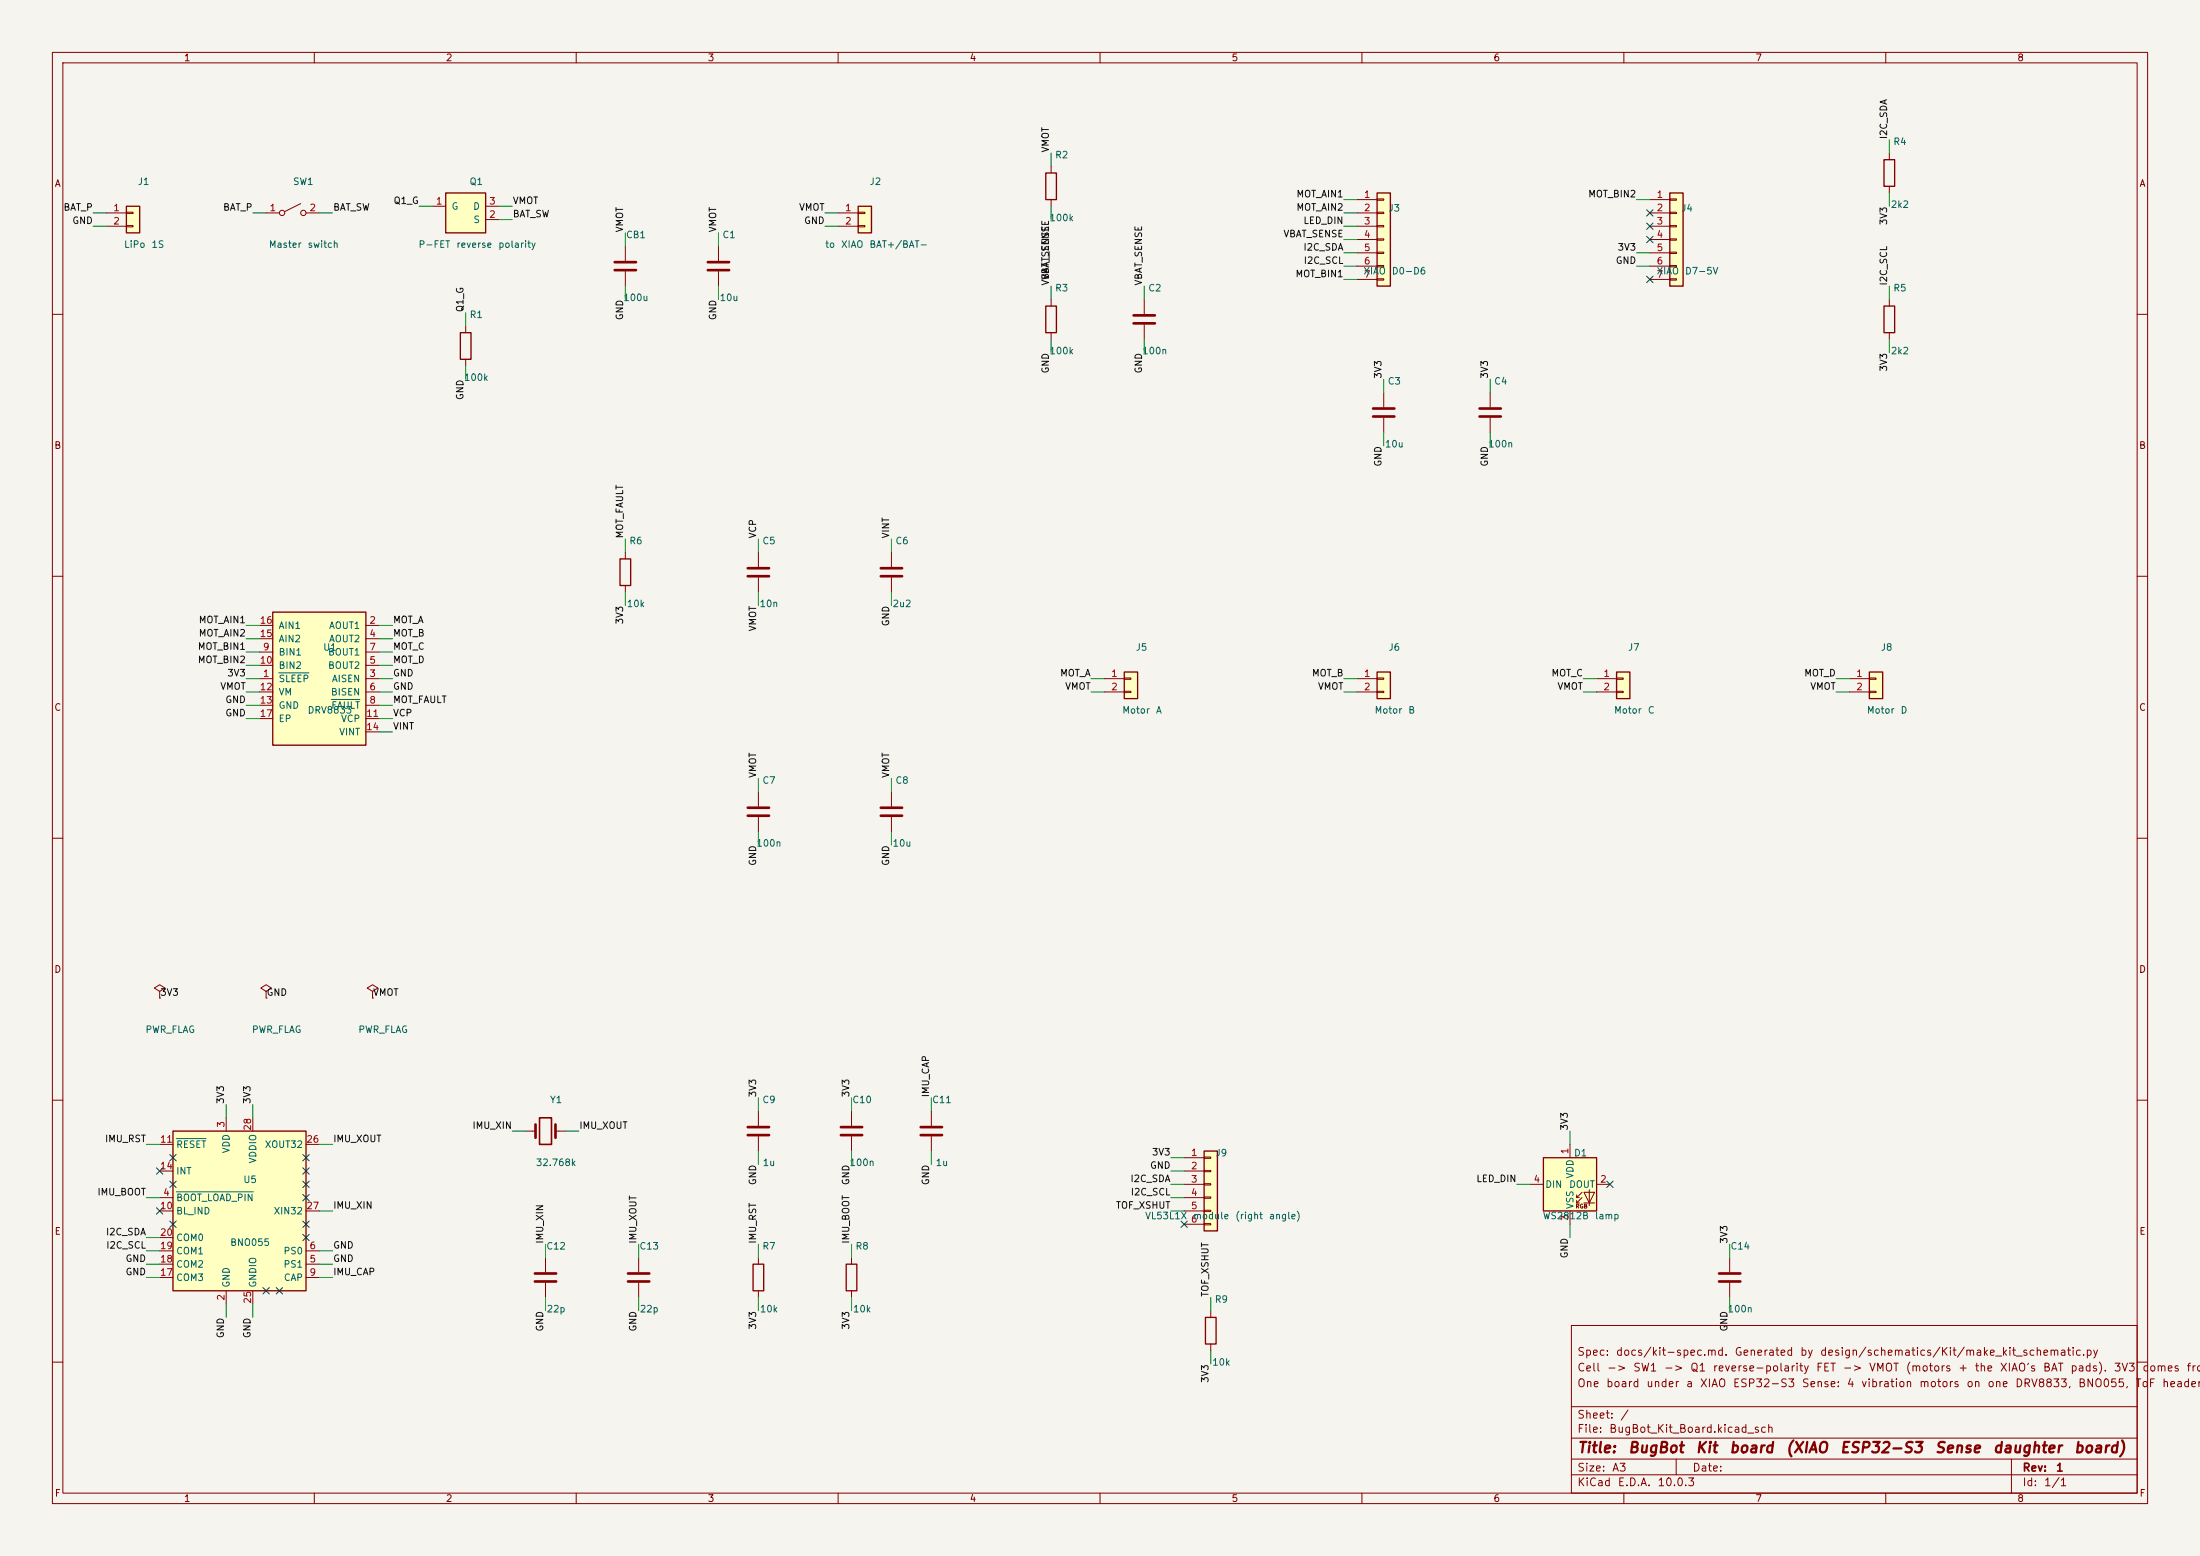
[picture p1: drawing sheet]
<svg xmlns="http://www.w3.org/2000/svg" width="420mm" height="297mm" viewBox="0 0 420 297" stroke-linecap="round" stroke-linejoin="round" font-family="sans-serif">
<path d="M0 0h420v297h-420z" fill="#f5f4ef" stroke="#f5f4ef" stroke-width=".19"/>
<g fill="none" stroke="#840000" stroke-width=".19">
<path d="M10 10h400v277h-400zM12 12h396v273h-396zM60 10v2M110 10v2M160 10v2M210 10v2M260 10v2M310 10v2M360 10v2M200.7 57.2v1.2M10 60h2M200.7 63.5v1.3"/>
<path d="M284.5 74.9v2.8M284.5 79.8v2.8M408 60h2M10 110h2M408 110h2M10 160h2M408 160h2M10 210h2M408 210h2M104.1 240v2.8M104.1 244.9v2.7M300 253h108v32h-108z"/>
<path d="M10 260h2M300 278.5h108M300 274.5h108M300 268.5h108M320 278.5v3M384 278.5v6.5M408 260h2M60 285v2M110 285v2M160 285v2M210 285v2M260 285v2"/>
<path d="M300 281.5h108M310 285v2M360 285v2"/>
</g>
<path d="M282.4 78h4.1M282.4 79.5h4.1M102.1 243.1h4.1M102.1 244.6h4.1" fill="none" stroke="#840000" stroke-width=".51"/>
<path d="M199.6 58.4h2.1v5.1h-2.1z" fill="none" stroke="#840000" stroke-width=".25"/>
<path d="M262.9 128.3h2.5v5.1h-2.5z" fill="#ffffc2"/>
<path d="M262.9 128.3h2.5v5.1h-2.5z" fill="none" stroke="#840000" stroke-width=".25"/>
<path d="M259.1 129.5h3.8M259.1 132.1h3.8M262.9 129.4h1.3v.3h-1.3zM262.9 132h1.3v.2h-1.3z" fill="none" stroke="#840000" stroke-width=".19"/>
<path d="M229.9 219.7h2.5v15.2h-2.5z" fill="#ffffc2"/>
<path d="M229.9 219.7h2.5v15.2h-2.5z" fill="none" stroke="#840000" stroke-width=".25"/>
<path d="M226.1 221h3.8M226.1 223.5h3.8M226.1 226.1h3.8M226.1 228.6h3.8M226.1 231.1h3.8M226.1 233.7h3.8M229.9 220.9h1.2v.2h-1.2zM229.9 223.4h1.2v.2h-1.2zM229.9 225.9h1.2v.3h-1.2zM229.9 228.5h1.2v.2h-1.2zM229.9 231h1.2v.3h-1.2zM229.9 233.6h1.2v.2h-1.2z" fill="none" stroke="#840000" stroke-width=".19"/>
<path d="M308.6 128.3h2.5v5.1h-2.5z" fill="#ffffc2"/>
<path d="M308.6 128.3h2.5v5.1h-2.5z" fill="none" stroke="#840000" stroke-width=".25"/>
<path d="M304.8 129.5h3.8M304.8 132.1h3.8M308.6 129.4h1.3v.3h-1.3zM308.6 132h1.3v.2h-1.3z" fill="none" stroke="#840000" stroke-width=".19"/>
<path d="M356.9 128.3h2.5v5.1h-2.5z" fill="#ffffc2"/>
<path d="M199.6 33h2.1v5.1h-2.1zM87.9 63.5h2v5.1h-2zM356.9 128.3h2.5v5.1h-2.5zM161.5 241.3h2.1v5.1h-2.1zM230.1 251.5h2.1v5h-2.1z" fill="none" stroke="#840000" stroke-width=".25"/>
<g fill="none" stroke="#840000" stroke-width=".19">
<path d="M200.7 31.8v1.2M200.7 38.1v1.3M119.4 47v2.8M119.4 51.8v2.8M218.4 57.2v2.7M88.9 62.2v1.3M88.9 68.6v1.3M218.4 62v2.8M170.2 105.4v2.8M170.2 110.2v2.8M353.1 129.5h3.8M353.1 132.1h3.8"/>
<path d="M356.9 129.4h1.2v.3h-1.2zM356.9 132h1.2v.2h-1.2zM144.8 151.1v2.8M144.8 156v2.8M170.2 151.1v2.8M170.2 156v2.8M71.1 189.2l1-.6-1-.6-1 .6 1 .6v1.3M71.1 190.5h.1M121.9 240v2.8M121.9 244.9v2.7M162.6 240v1.3M162.6 246.4v1.2"/>
<path d="M231.1 250.2v1.3M231.1 256.5v1.3"/>
</g>
<path d="M117.3 50h4.1M117.3 51.6h4.1M216.4 60.2h4.1M216.4 61.7h4.1M168.1 108.5h4.1M168.1 110h4.1M142.7 154.2h4.1M142.7 155.7h4.1M168.1 154.2h4.1M168.1 155.7h4.1M119.9 243.1h4.1M119.9 244.6h4.1" fill="none" stroke="#840000" stroke-width=".51"/>
<path d="M262.9 36.8h2.5v17.8h-2.5z" fill="#ffffc2"/>
<path d="M262.9 36.8h2.5v17.8h-2.5z" fill="none" stroke="#840000" stroke-width=".25"/>
<g fill="none" stroke="#840000" stroke-width=".19">
<path d="M259.1 38.1h3.8M262.9 38h1.3v.2h-1.3zM259.1 40.6h3.8M259.1 43.2h3.8M259.1 45.7h3.8M259.1 48.3h3.8M259.1 50.8h3.8M259.1 53.3h3.8M262.9 40.5h1.3v.3h-1.3zM262.9 43.1h1.3v.2h-1.3zM262.9 45.6h1.3v.2h-1.3zM262.9 48.1h1.3v.3h-1.3z"/>
<path d="M262.9 50.7h1.3v.2h-1.3zM262.9 53.2h1.3v.3h-1.3z"/>
</g>
<path d="M24.1 39.4h2.6v5.1h-2.6z" fill="#ffffc2"/>
<path d="M24.1 39.4h2.6v5.1h-2.6z" fill="none" stroke="#840000" stroke-width=".25"/>
<path d="M20.3 40.6h3.8M20.3 43.2h3.8M24.1 40.5h1.3v.3h-1.3zM24.1 43.1h1.3v.2h-1.3zM144.8 105.4v2.8M144.8 110.2v2.8M30.5 189.2l1-.6-1-.6-1 .6 1 .6v1.3M30.5 190.5h.1" fill="none" stroke="#840000" stroke-width=".19"/>
<path d="M142.7 108.5h4.1M142.7 110h4.1" fill="none" stroke="#840000" stroke-width=".51"/>
<path d="M163.8 39.4h2.6v5.1h-2.6z" fill="#ffffc2"/>
<path d="M163.8 39.4h2.6v5.1h-2.6z" fill="none" stroke="#840000" stroke-width=".25"/>
<path d="M160 40.6h3.8M160 43.2h3.8M163.8 40.5h1.3v.3h-1.3zM163.8 43.1h1.3v.2h-1.3z" fill="none" stroke="#840000" stroke-width=".19"/>
<path d="M318.8 36.8h2.5v17.8h-2.5z" fill="#ffffc2"/>
<path d="M318.8 36.8h2.5v17.8h-2.5z" fill="none" stroke="#840000" stroke-width=".25"/>
<g fill="none" stroke="#840000" stroke-width=".19">
<path d="M315 38.1h3.8M318.8 38h1.2v.2h-1.2zM315 40.6h3.8M315 43.2h3.8M315 45.7h3.8M315 48.3h3.8M315 50.8h3.8M315 53.3h3.8M318.8 40.5h1.2v.3h-1.2zM318.8 43.1h1.2v.2h-1.2zM318.8 45.6h1.2v.2h-1.2zM318.8 48.1h1.2v.3h-1.2z"/>
<path d="M318.8 50.7h1.2v.2h-1.2zM318.8 53.2h1.2v.3h-1.2z"/>
</g>
<path d="M294.6 221h10.2v10.1h-10.2z" fill="#ffffc2"/>
<g fill="none" stroke="#840000" stroke-width=".19">
<path d="M57.4 38.9l-3 1.5M50.8 40.6h2.5M58.4 40.6h2.6M50.8 189.2l1-.6-1-.6-1 .6 1 .6v1.3M50.8 190.5h.1M299.7 218.4v2.6M292.1 226.1h2.5M299.7 231.1v2.6M301 228.6h.5M301 229.6h.5M302 227.6l-1 1v-.5M302 228.6l-1 1v-.5"/>
<path d="M302.4 227.6h2l-1 2zM302.4 229.6h2M303.4 227.1v3M304.8 226.1h2.5"/>
<circle cx="53.8" cy="40.6" r=".51"/>
<circle cx="57.9" cy="40.6" r=".51"/>
</g>
<path d="M294.6 221h10.2v10.1h-10.2z" fill="none" stroke="#840000" stroke-width=".25"/>
<path d="M85.1 36.8h7.6v7.7h-7.6z" fill="#ffffc2"/>
<path d="M85.1 36.8h7.6v7.7h-7.6zM118.4 106.7h2v5.1h-2z" fill="none" stroke="#840000" stroke-width=".25"/>
<path d="M82.5 39.4h2.6M92.7 39.4h2.5M92.7 41.9h2.5M119.4 105.4v1.3M119.4 111.8v1.2M330.2 240v2.8M330.2 244.9v2.7" fill="none" stroke="#840000" stroke-width=".19"/>
<path d="M328.2 243.1h4M328.2 244.6h4" fill="none" stroke="#840000" stroke-width=".51"/>
<path d="M33 215.9h25.4v30.5h-25.4z" fill="#ffffc2"/>
<path d="M359.7 30.5h2v5.1h-2zM33 215.9h25.4v30.5h-25.4zM143.8 241.3h2v5.1h-2z" fill="none" stroke="#840000" stroke-width=".25"/>
<g fill="none" stroke="#840000" stroke-width=".19">
<path d="M360.7 29.2v1.3M360.7 35.6v1.2M137.2 47v2.8M137.2 51.8v2.8M30.5 218.4h2.5M43.2 213.4v2.5M48.3 213.4v2.5M58.4 218.4h2.6M144.8 212.1v2.8M144.8 216.9v2.8M177.8 212.1v2.8M177.8 216.9v2.8"/>
<path d="M30.5 228.6h2.5M30.5 238.8h2.5M30.5 231.1h2.5M30.5 223.5h2.5M30.5 236.2h2.5M58.4 238.8h2.6M58.4 231.1h2.6M30.5 241.3h2.5M30.5 243.8h2.5M43.2 246.4v2.5M48.3 246.4v2.5M58.4 241.3h2.6"/>
<path d="M58.4 243.8h2.6M144.8 240v1.3M144.8 246.4v1.2"/>
</g>
<path d="M33.7 217.3h5.6M33.7 227.5h14.7" fill="none" stroke="#006464" stroke-width=".19"/>
<path d="M135.1 50h4.1M135.1 51.6h4.1M142.7 215.1h4.1M142.7 216.7h4.1M175.8 215.1h4M175.8 216.7h4" fill="none" stroke="#840000" stroke-width=".51"/>
<path d="M214.6 128.3h2.6v5.1h-2.6z" fill="#ffffc2"/>
<path d="M214.6 128.3h2.6v5.1h-2.6z" fill="none" stroke="#840000" stroke-width=".25"/>
<path d="M210.8 129.5h3.8M210.8 132.1h3.8M214.6 129.4h1.3v.3h-1.3zM214.6 132h1.3v.2h-1.3z" fill="none" stroke="#840000" stroke-width=".19"/>
<path d="M52.1 116.8h17.7v25.4h-17.7z" fill="#ffffc2"/>
<path d="M359.7 58.4h2v5.1h-2zM52.1 116.8h17.7v25.4h-17.7z" fill="none" stroke="#840000" stroke-width=".25"/>
<g fill="none" stroke="#840000" stroke-width=".19">
<path d="M360.7 57.2v1.2M264.2 74.9v2.8M264.2 79.8v2.8M360.7 63.5v1.3M49.5 119.4h2.6M69.8 119.4h2.6M49.5 129.5h2.6M49.5 121.9h2.6M49.5 127h2.6M49.5 132.1h2.6M49.5 124.5h2.6M49.5 134.6h2.6"/>
<path d="M49.5 137.2h2.6M69.8 129.5h2.6M69.8 121.9h2.6M69.8 127h2.6M69.8 132.1h2.6M69.8 124.5h2.6M69.8 134.6h2.6M69.8 137.2h2.6M69.8 139.7h2.6M100.3 215.9h1.9M106 215.9h1.9M162.6 212.1v2.8"/>
<path d="M162.6 216.9v2.8"/>
</g>
<path d="M53.2 128.4h5.8M63.3 133.5h5.4" fill="none" stroke="#006464" stroke-width=".19"/>
<path d="M262.1 78h4.1M262.1 79.5h4.1M102.2 214.6v2.6M106 214.6v2.6M160.5 215.1h4.1M160.5 216.7h4.1" fill="none" stroke="#840000" stroke-width=".51"/>
<path d="M103 213.4h2.3v5h-2.3z" fill="none" stroke="#840000" stroke-width=".3"/>
<g fill="none" stroke="#009600" stroke-width=".19">
<path d="M80 39.4h2.5M95.2 39.4h2.6M200.7 29.2v2.6M200.7 39.4v2.5M256.5 38.1h2.6M312.4 38.1h2.6M360.7 26.7v2.5M360.7 36.8v2.6M17.8 40.6h2.5M17.8 43.2h2.5M48.3 40.6h2.5M61 40.6h2.5"/>
<path d="M88.9 59.7v2.5M95.2 41.9h2.6M119.4 44.5v2.5M119.4 54.6v2.6M137.2 44.5v2.5M137.2 54.6v2.6M157.5 40.6h2.5M157.5 43.2h2.5M200.7 54.6v2.6M218.4 54.6v2.6M256.5 40.6h2.6M256.5 48.3h2.6"/>
<path d="M256.5 50.8h2.6M256.5 43.2h2.6M256.5 45.7h2.6M256.5 53.3h2.6M312.4 48.3h2.6M312.4 50.8h2.6M360.7 54.6v2.6M88.9 69.9v2.5M200.7 64.8v2.5M218.4 64.8v2.5M264.2 72.4v2.5M284.5 72.4v2.5"/>
<path d="M360.7 64.8v2.5M264.2 82.6v2.5M284.5 82.6v2.5M47 119.4h2.5M72.4 119.4h2.5M119.4 102.9v2.5M119.4 113v2.6M144.8 102.9v2.5M144.8 113v2.6M170.2 102.9v2.5M170.2 113v2.6M47 129.5h2.5"/>
<path d="M47 132.1h2.5M47 127h2.5M47 124.5h2.5M47 121.9h2.5M47 134.6h2.5M47 137.2h2.5M72.4 129.5h2.5M72.4 132.1h2.5M72.4 139.7h2.5M72.4 127h2.5M72.4 124.5h2.5M72.4 121.9h2.5"/>
<path d="M72.4 134.6h2.5M72.4 137.2h2.5M208.3 129.5h2.5M208.3 132.1h2.5M256.5 129.5h2.6M256.5 132.1h2.6M302.3 129.5h2.5M302.3 132.1h2.5M350.5 129.5h2.6M350.5 132.1h2.6M144.8 148.6v2.5M144.8 158.8v2.5"/>
<path d="M170.2 148.6v2.5M170.2 158.8v2.5M27.9 218.4h2.6M43.2 210.8v2.6M48.3 210.8v2.6M61 218.4h2.5M97.8 215.9h2.5M107.9 215.9h2.6M144.8 209.6v2.5M144.8 219.7v2.5M162.6 209.6v2.5M162.6 219.7v2.5"/>
<path d="M177.8 209.6v2.5M177.8 219.7v2.5M299.7 215.9v2.5M27.9 228.6h2.6M27.9 238.8h2.6M27.9 236.2h2.6M61 231.1h2.5M61 238.8h2.5M104.1 237.5v2.5M121.9 237.5v2.5M144.8 237.5v2.5M162.6 237.5v2.5"/>
<path d="M223.5 221h2.6M223.5 223.5h2.6M223.5 228.6h2.6M223.5 231.1h2.6M223.5 226.1h2.6M289.6 226.1h2.5M299.7 233.7v2.5M330.2 237.5v2.5M27.9 241.3h2.6M27.9 243.8h2.6M43.2 248.9v2.6M48.3 248.9v2.6"/>
<path d="M61 241.3h2.5M61 243.8h2.5M104.1 247.6v2.6M121.9 247.6v2.6M144.8 247.6v2.6M162.6 247.6v2.6M231.1 247.6v2.6M231.1 257.8v2.5M330.2 247.6v2.6"/>
</g>
<g fill="none" stroke="#000084" stroke-width=".19">
<path d="M314.4 52.7l1.2 1.2M314.4 45.1l1.2 1.2M314.4 40l1.2 1.2M314.4 42.6l1.2 1.2M315.6 52.7l-1.2 1.2M315.6 45.1l-1.2 1.2M315.6 40l-1.2 1.2M315.6 42.6l-1.2 1.2M29.9 222.9l1.2 1.2M29.9 230.5l1.2 1.2M31.1 222.9l-1.2 1.2M31.1 230.5l-1.2 1.2"/>
<path d="M32.4 220.4l1.2 1.2M32.4 225.5l1.2 1.2M32.4 233.1l1.2 1.2M33.6 220.4l-1.2 1.2M33.6 225.5l-1.2 1.2M33.6 233.1l-1.2 1.2M57.8 220.4l1.2 1.2M57.8 222.9l1.2 1.2M57.8 225.5l1.2 1.2M57.8 228l1.2 1.2M57.8 233.1l1.2 1.2M57.8 235.6l1.2 1.2"/>
<path d="M59 220.4l-1.2 1.2M59 222.9l-1.2 1.2M59 225.5l-1.2 1.2M59 228l-1.2 1.2M59 233.1l-1.2 1.2M59 235.6l-1.2 1.2M225.5 233.1l1.2 1.2M226.7 233.1l-1.2 1.2M306.7 225.5l1.2 1.2M307.9 225.5l-1.2 1.2M50.2 245.8l1.2 1.2M51.4 245.8l-1.2 1.2"/>
<path d="M52.7 245.8l1.2 1.2M53.9 245.8l-1.2 1.2"/>
</g>
<g font-size="2" fill="#840000">
<text x="301" y="277.8">Title:</text>
<text x="310.7" y="277.8">BugBot</text>
<text x="323.6" y="277.8">Kit</text>
<text x="330" y="277.8">board</text>
<text x="340.8" y="277.8">(XIAO</text>
<text x="351.1" y="277.8">ESP32-S3</text>
<text x="369.2" y="277.8">Sense</text>
<text x="380.3" y="277.8">daughter</text>
<text x="395.8" y="277.8">board)</text>
</g>
<g font-size="1.5" fill="#840000">
<text x="301" y="262.1">Cell</text>
<text x="301" y="259.1">Spec:</text>
<text x="306.6" y="262.1">-&gt;</text>
<text x="308.4" y="259.1">docs/kit-spec.md.</text>
<text x="311.7" y="262.1">SW1</text>
<text x="317.5" y="262.1">-&gt;</text>
<text x="322.5" y="262.1">Q1</text>
<text x="326.8" y="262.1">reverse-polarity</text>
<text x="331" y="259.1">Generated</text>
<text x="343.5" y="259.1">by</text>
<text x="346.6" y="262.1">FET</text>
<text x="347.3" y="259.1">design/schematics/Kit/make_kit_schematic.py</text>
<text x="351.7" y="262.1">-&gt;</text>
<text x="356.7" y="262.1">VMOT</text>
<text x="363.7" y="262.1">(motors</text>
<text x="373.7" y="262.1">+</text>
<text x="376.9" y="262.1">the</text>
<text x="381.7" y="262.1">XIAO's</text>
<text x="389.9" y="262.1">BAT</text>
<text x="395.1" y="262.1">pads).</text>
<text x="403.4" y="262.1">3V3</text>
<text x="408.9" y="262.1">comes</text>
<text x="417.3" y="262.1">from</text>
<text x="301" y="265.1">One</text>
<text x="306.5" y="265.1">board</text>
<text x="314.2" y="265.1">under</text>
<text x="321.7" y="265.1">a</text>
<text x="324.4" y="265.1">XIAO</text>
<text x="330.7" y="265.1">ESP32-S3</text>
<text x="343.9" y="265.1">Sense:</text>
<text x="352.4" y="265.1">4</text>
<text x="355.2" y="265.1">vibration</text>
<text x="366.3" y="265.1">motors</text>
<text x="375.3" y="265.1">on</text>
<text x="379.3" y="265.1">one</text>
<text x="384.6" y="265.1">DRV8833,</text>
<text x="396.6" y="265.1">BNO055,</text>
<text x="407.5" y="265.1">ToF</text>
<text x="412.6" y="265.1">header,</text>
<text x="301" y="273.8">File:</text>
<text x="301" y="271.1">Sheet:</text>
<text x="307.1" y="273.8">BugBot_Kit_Board.kicad_sch</text>
<text x="309.2" y="271.1">/</text>
<text x="301" y="281.2">Size:</text>
<text x="307.6" y="281.2">A3</text>
<text x="323" y="281.2">Date:</text>
<text x="386" y="281.2">Rev:</text>
<text x="392.4" y="281.2">1</text>
<text x="301" y="284">KiCad</text>
<text x="308.7" y="284">E.D.A.</text>
<text x="316.3" y="284">10.0.3</text>
<text x="386" y="284">Id:</text>
<text x="390.1" y="284">1/1</text>
</g>
<g font-size="1.3" fill="#840000">
<text x="35" y="12">1</text>
<text x="85" y="12">2</text>
<text x="135" y="12">3</text>
<text x="185" y="12">4</text>
<text x="235" y="12">5</text>
<text x="285" y="12">6</text>
<text x="335" y="12">7</text>
<text x="385" y="12">8</text>
<text x="10.3" y="36">A</text>
<text x="408.3" y="36">A</text>
<text x="10.3" y="86">B</text>
<text x="408.2" y="86">B</text>
<text x="10.3" y="136">C</text>
<text x="408.2" y="136">C</text>
<text x="10.3" y="186">D</text>
<text x="408.2" y="186">D</text>
<text x="10.3" y="236">E</text>
<text x="408.3" y="236">E</text>
<text x="10.3" y="286">F</text>
<text x="35" y="287">1</text>
<text x="85" y="287">2</text>
<text x="135" y="287">3</text>
<text x="185" y="287">4</text>
<text x="235" y="287">5</text>
<text x="285" y="287">6</text>
<text x="335" y="287">7</text>
<text x="385" y="287">8</text>
<text x="408.3" y="286">F</text>
</g>
<g font-size="1.3" fill="#0f0f0f">
<text x="200.5" y="29.2" transform="rotate(-90 200.5 29.2)">VMOT</text>
<text x="360.6" y="26.7" transform="rotate(-90 360.6 26.7)">I2C_SDA</text>
<text x="12" y="40.5">BAT_P</text>
<text x="42.5" y="40.5">BAT_P</text>
<text x="63.5" y="40.5">BAT_SW</text>
<text x="75" y="39.2">Q1_G</text>
<text x="97.8" y="41.8">BAT_SW</text>
<text x="97.8" y="39.2">VMOT</text>
<text x="152.4" y="40.5">VMOT</text>
<text x="247.4" y="38">MOT_AIN1</text>
<text x="247.4" y="40.5">MOT_AIN2</text>
<text x="303.1" y="38">MOT_BIN2</text>
<text x="13.7" y="43.1">GND</text>
<text x="119.3" y="44.4" transform="rotate(-90 119.3 44.4)">VMOT</text>
<text x="137" y="44.4" transform="rotate(-90 137 44.4)">VMOT</text>
<text x="153.4" y="43.1">GND</text>
<text x="244.9" y="45.6">VBAT_SENSE</text>
<text x="248.7" y="43.1">LED_DIN</text>
<text x="360.6" y="43.1" transform="rotate(-90 360.6 43.1)">3V3</text>
<text x="247.2" y="53.2">MOT_BIN1</text>
<text x="248.7" y="48.1">I2C_SDA</text>
<text x="248.8" y="50.7">I2C_SCL</text>
<text x="308.3" y="50.7">GND</text>
<text x="308.7" y="48.1">3V3</text>
<text x="88.8" y="59.7" transform="rotate(-90 88.8 59.7)">Q1_G</text>
<text x="200.5" y="54.6" transform="rotate(-90 200.5 54.6)">VBAT_SENSE</text>
<text x="218.3" y="54.6" transform="rotate(-90 218.3 54.6)">VBAT_SENSE</text>
<text x="360.6" y="54.6" transform="rotate(-90 360.6 54.6)">I2C_SCL</text>
<text x="119.3" y="61.2" transform="rotate(-90 119.3 61.2)">GND</text>
<text x="137" y="61.2" transform="rotate(-90 137 61.2)">GND</text>
<text x="200.5" y="71.4" transform="rotate(-90 200.5 71.4)">GND</text>
<text x="218.3" y="71.4" transform="rotate(-90 218.3 71.4)">GND</text>
<text x="360.6" y="71" transform="rotate(-90 360.6 71)">3V3</text>
<text x="88.8" y="76.5" transform="rotate(-90 88.8 76.5)">GND</text>
<text x="264" y="72.4" transform="rotate(-90 264 72.4)">3V3</text>
<text x="284.4" y="72.4" transform="rotate(-90 284.4 72.4)">3V3</text>
<text x="264" y="89.2" transform="rotate(-90 264 89.2)">GND</text>
<text x="284.4" y="89.2" transform="rotate(-90 284.4 89.2)">GND</text>
<text x="119.3" y="102.9" transform="rotate(-90 119.3 102.9)">MOT_FAULT</text>
<text x="144.7" y="102.9" transform="rotate(-90 144.7 102.9)">VCP</text>
<text x="170.1" y="102.9" transform="rotate(-90 170.1 102.9)">VINT</text>
<text x="37.8" y="119.3">MOT_AIN1</text>
<text x="74.9" y="119.3">MOT_A</text>
<text x="119.3" y="119.3" transform="rotate(-90 119.3 119.3)">3V3</text>
<text x="170.1" y="119.6" transform="rotate(-90 170.1 119.6)">GND</text>
<text x="37.7" y="124.3">MOT_BIN1</text>
<text x="37.8" y="121.8">MOT_AIN2</text>
<text x="74.9" y="124.3">MOT_C</text>
<text x="74.9" y="121.8">MOT_B</text>
<text x="144.7" y="120.6" transform="rotate(-90 144.7 120.6)">VMOT</text>
<text x="37.7" y="126.9">MOT_BIN2</text>
<text x="41.9" y="132">VMOT</text>
<text x="43.3" y="129.4">3V3</text>
<text x="74.9" y="126.9">MOT_D</text>
<text x="74.9" y="129.4">GND</text>
<text x="74.9" y="132">GND</text>
<text x="202.3" y="129.4">MOT_A</text>
<text x="203.2" y="132">VMOT</text>
<text x="250.3" y="129.4">MOT_B</text>
<text x="251.5" y="132">VMOT</text>
<text x="296.1" y="129.4">MOT_C</text>
<text x="297.2" y="132">VMOT</text>
<text x="344.3" y="129.4">MOT_D</text>
<text x="345.5" y="132">VMOT</text>
<text x="42.9" y="134.5">GND</text>
<text x="42.9" y="137">GND</text>
<text x="74.9" y="134.5">MOT_FAULT</text>
<text x="74.9" y="137">VCP</text>
<text x="74.9" y="139.6">VINT</text>
<text x="144.7" y="148.6" transform="rotate(-90 144.7 148.6)">VMOT</text>
<text x="170.1" y="148.6" transform="rotate(-90 170.1 148.6)">VMOT</text>
<text x="144.7" y="165.4" transform="rotate(-90 144.7 165.4)">GND</text>
<text x="170.1" y="165.4" transform="rotate(-90 170.1 165.4)">GND</text>
<text x="30.5" y="190.4">3V3</text>
<text x="50.8" y="190.4">GND</text>
<text x="71.1" y="190.4">VMOT</text>
<text x="144.7" y="209.5" transform="rotate(-90 144.7 209.5)">3V3</text>
<text x="162.4" y="209.5" transform="rotate(-90 162.4 209.5)">3V3</text>
<text x="177.7" y="209.5" transform="rotate(-90 177.7 209.5)">IMU_CAP</text>
<text x="43.1" y="210.8" transform="rotate(-90 43.1 210.8)">3V3</text>
<text x="48.1" y="210.8" transform="rotate(-90 48.1 210.8)">3V3</text>
<text x="90.1" y="215.8">IMU_XIN</text>
<text x="110.5" y="215.8">IMU_XOUT</text>
<text x="299.6" y="215.9" transform="rotate(-90 299.6 215.9)">3V3</text>
<text x="19.9" y="218.3">IMU_RST</text>
<text x="63.5" y="218.3">IMU_XOUT</text>
<text x="219.8" y="220.9">3V3</text>
<text x="144.7" y="226.3" transform="rotate(-90 144.7 226.3)">GND</text>
<text x="162.4" y="226.3" transform="rotate(-90 162.4 226.3)">GND</text>
<text x="177.7" y="226.3" transform="rotate(-90 177.7 226.3)">GND</text>
<text x="215.7" y="225.9">I2C_SDA</text>
<text x="219.4" y="223.4">GND</text>
<text x="281.7" y="225.9">LED_DIN</text>
<text x="18.5" y="228.5">IMU_BOOT</text>
<text x="63.5" y="231">IMU_XIN</text>
<text x="212.9" y="231">TOF_XSHUT</text>
<text x="215.8" y="228.5">I2C_SCL</text>
<text x="20.1" y="236.1">I2C_SDA</text>
<text x="20.2" y="238.6">I2C_SCL</text>
<text x="63.5" y="238.6">GND</text>
<text x="104" y="237.5" transform="rotate(-90 104 237.5)">IMU_XIN</text>
<text x="121.8" y="237.5" transform="rotate(-90 121.8 237.5)">IMU_XOUT</text>
<text x="144.7" y="237.5" transform="rotate(-90 144.7 237.5)">IMU_RST</text>
<text x="162.4" y="237.5" transform="rotate(-90 162.4 237.5)">IMU_BOOT</text>
<text x="330.1" y="237.5" transform="rotate(-90 330.1 237.5)">3V3</text>
<text x="23.9" y="243.7">GND</text>
<text x="23.9" y="241.2">GND</text>
<text x="63.5" y="241.2">GND</text>
<text x="63.5" y="243.7">IMU_CAP</text>
<text x="299.6" y="240.3" transform="rotate(-90 299.6 240.3)">GND</text>
<text x="231" y="247.6" transform="rotate(-90 231 247.6)">TOF_XSHUT</text>
<text x="43.1" y="255.5" transform="rotate(-90 43.1 255.5)">GND</text>
<text x="48.1" y="255.5" transform="rotate(-90 48.1 255.5)">GND</text>
<text x="104" y="254.3" transform="rotate(-90 104 254.3)">GND</text>
<text x="121.8" y="254.3" transform="rotate(-90 121.8 254.3)">GND</text>
<text x="144.7" y="253.9" transform="rotate(-90 144.7 253.9)">3V3</text>
<text x="162.4" y="253.9" transform="rotate(-90 162.4 253.9)">3V3</text>
<text x="330.1" y="254.3" transform="rotate(-90 330.1 254.3)">GND</text>
<text x="231" y="264.1" transform="rotate(-90 231 264.1)">3V3</text>
</g>
<g font-size="1.3" fill="#006464">
<text x="361.3" y="28">R4</text>
<text x="26.2" y="35.6">J1</text>
<text x="55.8" y="35.6">SW1</text>
<text x="89.5" y="35.6">Q1</text>
<text x="165.9" y="35.6">J2</text>
<text x="201.3" y="30.5">R2</text>
<text x="86.1" y="40.3">G</text>
<text x="90.2" y="40.3">D</text>
<text x="265" y="40.7">J3</text>
<text x="320.8" y="40.7">J4</text>
<text x="360.9" y="40">2k2</text>
<text x="23.6" y="47.6">LiPo</text>
<text x="28.8" y="47.6">1S</text>
<text x="51.2" y="47.6">Master</text>
<text x="58.6" y="47.6">switch</text>
<text x="79.8" y="47.6">P-FET</text>
<text x="87" y="47.6">reverse</text>
<text x="90.3" y="42.9">S</text>
<text x="95" y="47.6">polarity</text>
<text x="119.4" y="45.8">CB1</text>
<text x="137.8" y="45.8">C1</text>
<text x="157.4" y="47.6">to</text>
<text x="160.5" y="47.6">XIAO</text>
<text x="165.9" y="47.6">BAT+/BAT-</text>
<text x="200.2" y="42.5">100k</text>
<text x="260.2" y="52.7">XIAO</text>
<text x="265.6" y="52.7">D0-D6</text>
<text x="316.2" y="52.7">XIAO</text>
<text x="321.6" y="52.7">D7-5V</text>
<text x="118.9" y="57.8">100u</text>
<text x="137.3" y="57.8">10u</text>
<text x="201.3" y="55.9">R3</text>
<text x="219.1" y="55.9">C2</text>
<text x="361.3" y="55.9">R5</text>
<text x="89.6" y="61">R1</text>
<text x="200.2" y="67.9">100k</text>
<text x="217.9" y="67.9">100n</text>
<text x="360.9" y="67.9">2k2</text>
<text x="88.5" y="73">100k</text>
<text x="264.8" y="73.7">C3</text>
<text x="285.1" y="73.7">C4</text>
<text x="264.3" y="85.7">10u</text>
<text x="284" y="85.7">100n</text>
<text x="120" y="104.2">R6</text>
<text x="145.4" y="104.2">C5</text>
<text x="170.8" y="104.2">C6</text>
<text x="119.6" y="116.2">10k</text>
<text x="144.9" y="116.2">10n</text>
<text x="170.3" y="116.2">2u2</text>
<text x="53.1" y="125.4">BIN1</text>
<text x="53.1" y="122.9">AIN2</text>
<text x="53.1" y="120.4">AIN1</text>
<text x="61.6" y="124.5">U1</text>
<text x="62.5" y="125.4">BOUT1</text>
<text x="62.7" y="120.4">AOUT1</text>
<text x="62.7" y="122.9">AOUT2</text>
<text x="216.7" y="124.5">J5</text>
<text x="265" y="124.5">J6</text>
<text x="310.7" y="124.5">J7</text>
<text x="358.9" y="124.5">J8</text>
<text x="53.1" y="130.5">SLEEP</text>
<text x="53.1" y="128">BIN2</text>
<text x="62.5" y="128">BOUT2</text>
<text x="63.2" y="130.5">AISEN</text>
<text x="53.1" y="133.1">VM</text>
<text x="53.1" y="135.6">GND</text>
<text x="58.6" y="136.5">DRV8833</text>
<text x="63.1" y="133.1">BISEN</text>
<text x="63.1" y="135.6">FAULT</text>
<text x="214.1" y="136.5">Motor</text>
<text x="220.6" y="136.5">A</text>
<text x="262.3" y="136.5">Motor</text>
<text x="268.7" y="136.5">B</text>
<text x="308" y="136.5">Motor</text>
<text x="314.5" y="136.5">C</text>
<text x="356.3" y="136.5">Motor</text>
<text x="362.7" y="136.5">D</text>
<text x="53.1" y="138.1">EP</text>
<text x="64.6" y="140.7">VINT</text>
<text x="65" y="138.1">VCP</text>
<text x="145.4" y="149.9">C7</text>
<text x="170.8" y="149.9">C8</text>
<text x="144.3" y="161.9">100n</text>
<text x="170.3" y="161.9">10u</text>
<text x="27.7" y="197.5">PWR_FLAG</text>
<text x="48" y="197.5">PWR_FLAG</text>
<text x="68.3" y="197.5">PWR_FLAG</text>
<text x="104.9" y="210.9">Y1</text>
<text x="145.4" y="210.9">C9</text>
<text x="162.6" y="210.9">C10</text>
<text x="177.9" y="210.9">C11</text>
<text x="33.5" y="219.4">RESET</text>
<text x="44.2" y="220.2" transform="rotate(-90 44.2 220.2)">VDD</text>
<text x="50.5" y="219.4">XOUT32</text>
<text x="231.9" y="221">J9</text>
<text x="300.4" y="221">D1</text>
<text x="33.5" y="224.5">INT</text>
<text x="46.3" y="226.1">U5</text>
<text x="49.2" y="222.2" transform="rotate(-90 49.2 222.2)">VDDIO</text>
<text x="102.2" y="222.9">32.768k</text>
<text x="145.5" y="222.9">1u</text>
<text x="162.1" y="222.9">100n</text>
<text x="178.5" y="222.9">1u</text>
<text x="294.9" y="227">DIN</text>
<text x="299.4" y="227">DOUT</text>
<text x="300.7" y="225.1" transform="rotate(-90 300.7 225.1)">VDD</text>
<text x="33.5" y="229.6">BOOT_LOAD_PIN</text>
<text x="33.5" y="232.1">BL_IND</text>
<text x="52.1" y="232.1">XIN32</text>
<text x="218.5" y="233">VL53L1X</text>
<text x="227.6" y="233">module</text>
<text x="235.7" y="233">(right</text>
<text x="242.1" y="233">angle)</text>
<text x="294.4" y="233">WS2812B</text>
<text x="300.7" y="230.9" transform="rotate(-90 300.7 230.9)">VSS</text>
<text x="304.4" y="233">lamp</text>
<text x="33.5" y="239.7">COM1</text>
<text x="33.5" y="237.2">COM0</text>
<text x="43.8" y="238.1">BNO055</text>
<text x="54" y="239.7">PS0</text>
<text x="104.2" y="238.8">C12</text>
<text x="122" y="238.8">C13</text>
<text x="145.4" y="238.8">R7</text>
<text x="163.2" y="238.8">R8</text>
<text x="330.3" y="238.8">C14</text>
<text x="33.5" y="244.8">COM3</text>
<text x="33.5" y="242.3">COM2</text>
<text x="44.2" y="245.9" transform="rotate(-90 44.2 245.9)">GND</text>
<text x="49.2" y="245.9" transform="rotate(-90 49.2 245.9)">GNDIO</text>
<text x="54" y="242.3">PS1</text>
<text x="54.1" y="244.8">CAP</text>
<text x="104.3" y="250.8">22p</text>
<text x="122" y="250.8">22p</text>
<text x="145" y="250.8">10k</text>
<text x="162.7" y="250.8">10k</text>
<text x="231.8" y="249">R9</text>
<text x="329.7" y="250.8">100n</text>
<text x="231.3" y="261">10k</text>
</g>
<g font-size="1.3" fill="#a90000">
<text x="21.5" y="40.6">1</text>
<text x="51.4" y="40.6">1</text>
<text x="59" y="40.6">2</text>
<text x="83.1" y="39.3">1</text>
<text x="93.3" y="41.9">2</text>
<text x="93.3" y="39.3">3</text>
<text x="161.2" y="40.6">1</text>
<text x="260.3" y="38.1">1</text>
<text x="260.3" y="40.6">2</text>
<text x="316.2" y="38.1">1</text>
<text x="316.2" y="40.6">2</text>
<text x="21.5" y="43.2">2</text>
<text x="161.2" y="43.2">2</text>
<text x="260.3" y="43.2">3</text>
<text x="260.3" y="45.7">4</text>
<text x="316.2" y="43.2">3</text>
<text x="316.2" y="45.7">4</text>
<text x="260.3" y="48.2">5</text>
<text x="260.3" y="50.8">6</text>
<text x="260.3" y="53.3">7</text>
<text x="316.2" y="48.2">5</text>
<text x="316.2" y="50.8">6</text>
<text x="316.2" y="53.3">7</text>
<text x="49.5" y="119.4">16</text>
<text x="70.4" y="119.4">2</text>
<text x="49.5" y="121.9">15</text>
<text x="50.1" y="124.4">9</text>
<text x="70.4" y="121.9">4</text>
<text x="70.4" y="124.4">7</text>
<text x="49.5" y="127">10</text>
<text x="50.1" y="129.5">1</text>
<text x="70.4" y="129.5">3</text>
<text x="70.4" y="127">5</text>
<text x="212" y="129.5">1</text>
<text x="260.3" y="129.5">1</text>
<text x="306" y="129.5">1</text>
<text x="354.3" y="129.5">1</text>
<text x="49.5" y="132.1">12</text>
<text x="49.5" y="134.6">13</text>
<text x="49.5" y="137.1">17</text>
<text x="69.8" y="137.1">11</text>
<text x="70.4" y="132.1">6</text>
<text x="70.4" y="134.6">8</text>
<text x="212" y="132.1">2</text>
<text x="260.3" y="132.1">2</text>
<text x="306" y="132.1">2</text>
<text x="354.3" y="132.1">2</text>
<text x="69.8" y="139.7">14</text>
<text x="43.2" y="215.3" transform="rotate(-90 43.2 215.3)">3</text>
<text x="48.2" y="215.9" transform="rotate(-90 48.2 215.9)">28</text>
<text x="30.4" y="218.4">11</text>
<text x="58.4" y="218.4">26</text>
<text x="227.3" y="221">1</text>
<text x="299.7" y="220.4" transform="rotate(-90 299.7 220.4)">1</text>
<text x="30.4" y="223.5">14</text>
<text x="227.3" y="223.5">2</text>
<text x="227.3" y="226">3</text>
<text x="292.7" y="226">4</text>
<text x="305.4" y="226">2</text>
<text x="30.4" y="231.1">10</text>
<text x="31" y="228.6">4</text>
<text x="58.4" y="231.1">27</text>
<text x="227.3" y="228.6">4</text>
<text x="227.3" y="231.1">5</text>
<text x="227.3" y="233.7">6</text>
<text x="299.7" y="233.1" transform="rotate(-90 299.7 233.1)">3</text>
<text x="30.4" y="238.7">19</text>
<text x="30.4" y="236.2">20</text>
<text x="59" y="238.7">6</text>
<text x="30.4" y="243.8">17</text>
<text x="30.4" y="241.3">18</text>
<text x="59" y="241.3">5</text>
<text x="59" y="243.8">9</text>
<text x="43.2" y="248.4" transform="rotate(-90 43.2 248.4)">2</text>
<text x="48.2" y="249" transform="rotate(-90 48.2 249)">25</text>
</g>
<text font-size=".8" fill="#840000" x="300.7" y="230.8">RGB</text>
</svg>
